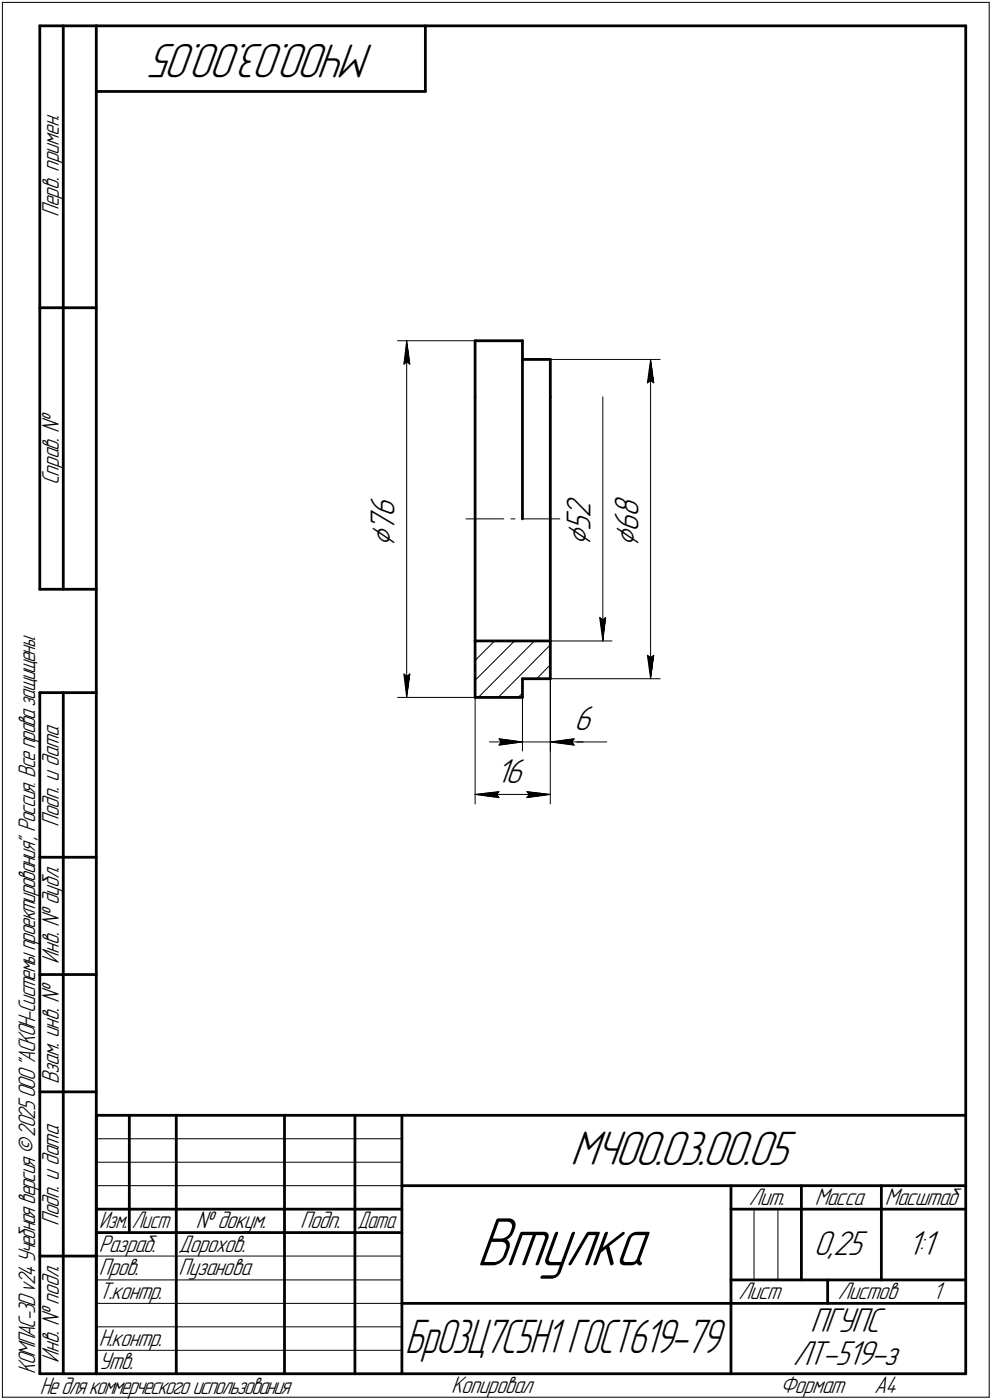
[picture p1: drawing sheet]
<svg xmlns="http://www.w3.org/2000/svg" width="211mm" height="298mm" viewBox="0 0 211 298" stroke-linecap="round" stroke-linejoin="round" font-family="sans-serif">
<g fill="none" stroke="#000" stroke-width=".59">
<path d="M8.5 5.5v120zM8.5 5.5h12zM13.5 5.5v120zM20.5 5.5v287zM20.5 5.5h185zM20.5 19.5h70zM90.5 5.5v14zM205.5 5.5v287zM8.5 65.5h12zM101.1 72.6v11.9zM101.1 72.6h10.1zM111.2 76.5h5.9z"/>
<path d="M111.2 76.5v34zM111.2 72.6v3.9zM117.1 76.5v8zM101.1 84.5v52zM117.1 84.5v52zM8.5 125.5h12zM101.1 136.5v12zM101.1 136.5h16zM117.1 136.5v8zM8.5 147.5v145zM8.5 147.5h12zM13.5 147.5v145z"/>
<path d="M101.1 148.5h10.1zM111.2 144.5v4zM111.2 144.5h5.9zM8.5 182.5h12zM8.5 207.5h12zM8.5 232.5h12zM20.5 237.5h185zM20.5 237.5v55zM27.5 237.5v25zM37.5 237.5v55zM60.5 237.5v55zM75.5 237.5v55z"/>
<path d="M85.5 237.5v55zM20.5 257.5h65zM85.5 252.5h120zM155.5 252.5v40zM155.5 257.5h15zM170.5 252.5v20zM170.5 257.5h35zM187.5 252.5v20zM8.5 267.5h12zM20.5 262.5h65zM85.5 277.5h70zM155.5 277.5h50z"/>
<path d="M155.5 272.5h50zM176.1 272.5v5zM8.5 292.5h12zM20.5 292.5h185z"/>
</g>
<g fill="none" stroke="#000" stroke-width=".21">
<path d="M.5 .5v297zM.5 .5h210zM210.5 .5v297zM84.6 72.6h16.5zM85.9 77.6l.6-.6zM86.5 72.6l.7 5zM86.5 77l.7 .6zM86.5 72.6l-.6 5zM86.5 72.6v75.9zM117.1 76.5h23.4zM138.4 76.5l.7 5zM138.4 76.5l-.6 5z"/>
<path d="M138.4 76.5v68zM128.3 84.5v52zM137.8 81.5l.6-.5zM138.4 81l.7 .5zM99.1 110.5h8.1zM108.7 110.5h.9zM111 110.5h8.1zM113.7 136.5l-11.9 12zM117.1 137.3l-11.1 11.2zM117.1 136.5h13.1zM127.6 131.5l.7 5zM127.6 131.5l.7 .5z"/>
<path d="M128.3 132l.6-.5zM128.9 131.5l-.6 5zM137.8 139.5l.6 5zM137.8 139.5l.6 .5zM139.1 139.5l-.7 5zM84.6 148.5h16.5zM85.9 143.5l.6 5zM85.9 143.5l.6 .5zM86.5 144l.7-.5zM87.2 143.5l-.7 5zM101.1 144.9l8.4-8.4zM101.1 140.6l4.1-4.1z"/>
<path d="M101.1 148.5v22.7zM104.1 158h7.1zM106.2 157.3l5 .7zM106.2 157.3l.4 .7zM106.2 158.7l5-.7zM106.6 158l-.4 .7zM110.2 148.5l1-.9zM111.2 148.5v11.4zM111.2 158h5.9zM117.1 141.6l-2.9 2.9zM117.1 144.5h23.4zM117.1 144.5v26.7z"/>
<path d="M117.1 144.5v15.4zM117.1 158h12zM117.1 158l5.1 .7zM117.1 158l5.1-.7zM117.1 158h7zM121.7 158l.5 .7zM122.2 157.3l-.5 .7zM138.4 140l.7-.5zM101.1 169.2l5.1-.6zM101.1 169.2l5.1 .6zM101.1 169.2h16zM105.7 169.2l.5 .6z"/>
<path d="M106.2 168.6l-.5 .6zM112.1 169.8l5-.6zM112.1 168.6l.5 .6zM112.1 168.6l5 .6zM112.6 169.2l-.5 .6zM20.5 247.5h65zM20.5 252.5h65zM20.5 242.5h65zM160.4 257.5v15zM165.5 257.5v15zM20.5 267.5h65zM20.5 272.5h65z"/>
<path d="M20.5 277.5h65zM.5 297.5h210zM20.5 282.5h65zM20.5 287.5h65z"/>
</g>
<g fill="#fff" stroke="#fff" stroke-width=".21">
<path d="M130 104.6h7.4zM130 104.7h7.4zM130 104.8h7.4zM130 104.9h7.4zM130 105h7.4zM130 105.1h7.4zM130 105.2h7.4zM130 105.2h7.4zM130 105.3h7.4zM130 105.4h7.4zM130 105.5h7.4zM130 105.6h7.4zM130 105.7h7.4zM130 105.7h7.4zM130 105.8h7.4zM130 105.9h7.4zM130 106h7.4zM130 106.1h7.4zM130 106.2h7.4zM130 106.3h7.4zM130 106.3h7.4zM130 106.4h7.4zM130 106.5h7.4zM130 106.6h7.4zM130 106.7h7.4zM130 106.8h7.4zM130 106.8h7.4zM130 106.9h7.4zM130 107h7.4zM130 107.1h7.4zM130 107.2h7.4zM130 107.3h7.4zM130 107.4h7.4zM130 107.4h7.4zM130 107.5h7.4zM130 107.6h7.4zM130 107.7h7.4zM130 107.8h7.4zM130 107.9h7.4zM130 107.9h7.4zM130 108h7.4zM130 108.1h7.4zM130 108.2h7.4zM130 108.3h7.4zM130 108.4h7.4zM130 108.5h7.4zM130 108.5h7.4zM130 108.6h7.4zM130 108.7h7.4zM130 108.8h7.4zM130 108.9h7.4zM130 109h7.4zM130 109.1h7.4zM130 109.1h7.4zM130 109.2h7.4zM130 109.3h7.4zM130 109.4h7.4zM130 109.5h7.4zM130 109.6h7.4zM130 109.6h7.4zM130 109.7h7.4zM130 109.8h7.4zM130 109.9h7.4zM130 110h7.4zM130 110.1h7.4zM130 110.2h7.4zM130 110.2h7.4zM130 110.3h7.4zM130 110.4h7.4zM130 110.5h7.4zM130 110.6h7.4zM130 110.7h7.4zM130 110.7h7.4zM130 110.8h7.4zM130 110.9h7.4zM130 111h7.4zM130 111.1h7.4zM130 111.2h7.4zM130 111.3h7.4zM130 111.3h7.4zM130 111.4h7.4zM130 111.5h7.4zM130 111.6h7.4zM130 111.7h7.4zM130 111.8h7.4zM130 111.8h7.4zM130 111.9h7.4zM130 112h7.4zM130 112.1h7.4zM130 112.2h7.4zM130 112.3h7.4zM130 112.4h7.4zM130 112.4h7.4zM130 112.5h7.4zM130 112.6h7.4zM130 112.7h7.4zM130 112.8h7.4zM130 112.9h7.4zM130 112.9h7.4zM130 113h7.4zM130 113.1h7.4zM130 113.2h7.4zM130 113.3h7.4zM130 113.4h7.4zM130 113.5h7.4zM130 113.5h7.4zM130 113.6h7.4zM130 113.7h7.4zM130 113.8h7.4zM130 113.9h7.4zM130 114h7.4zM130 114h7.4zM130 114.1h7.4zM130 114.2h7.4zM130 114.3h7.4zM130 114.4h7.4zM130 114.5h7.4zM130 114.6h7.4zM130 114.6h7.4zM130 114.7h7.4zM130 114.8h7.4zM130 114.9h7.4zM130 115h7.4zM130 115.1h7.4zM130 115.1h7.4zM130 115.2h7.4zM130 115.3h7.4zM130 115.4h7.4zM130 115.5h7.4zM130 115.6h7.4zM130 115.7h7.4zM130 115.7h7.4zM130 115.8h7.4zM130 115.9h7.4zM130 116h7.4zM130 116.1h7.4zM130 116.2h7.4zM130 116.2h7.4zM130 116.3h7.4z"/>
<path d="M137.2 139h2.5zM137.3 139.1h2.4zM137.3 139.2h2.4zM137.3 139.3h2.4zM137.3 139.4h2.4zM137.3 139.4h2.4zM137.3 139.5h2.4zM137.3 139.6h2.4zM137.3 139.7h2.3zM137.4 139.8h2.2zM137.4 139.9h2.2zM137.4 140h2.2zM137.4 140h2.2zM137.4 140.1h2.2zM137.4 140.2h2.2zM137.4 140.3h2.1zM137.4 140.4h2.1zM137.4 140.5h2.1zM137.5 140.5h2zM137.5 140.6h2zM137.5 140.7h2zM137.5 140.8h2zM137.5 140.9h1.9zM137.5 141h1.9zM137.5 141.1h1.9zM137.5 141.1h1.9zM137.5 141.2h1.9zM137.6 141.3h1.8zM137.6 141.4h1.8zM137.6 141.5h1.8zM137.6 141.6h1.8zM137.6 141.6h1.8zM137.6 141.7h1.8zM137.6 141.8h1.8zM137.6 141.9h1.8zM137.6 142h1.8zM137.7 142.1h1.7zM137.7 142.2h1.6zM137.7 142.2h1.6zM137.7 142.3h1.6zM137.7 142.4h1.6zM137.7 142.5h1.6zM137.7 142.6h1.6zM137.7 142.7h1.6zM137.7 142.7h1.5zM137.8 142.8h1.4zM137.8 142.9h1.4zM137.8 143h1.3zM137.8 143.1h1.3zM137.9 143.2h1.1zM137.9 143.3h1.1zM137.9 143.3h1zM138 143.4h.9zM138 143.5h.9zM138.1 143.6h.8zM138.1 143.7h.8zM138.2 143.8h.6zM138.2 143.8h.6zM138.2 143.9h.5zM138.3 144h.4zM138.3 144.1h.4zM138.3 144.2h.3zM138.3 144.3h.3z"/>
<path d="M138.3 76.8h.3zM138.3 76.9h.3zM138.3 77h.4zM138.3 77h.4zM138.2 77.1h.5zM138.2 77.2h.6zM138.2 77.3h.6zM138.1 77.4h.8zM138.1 77.5h.8zM138 77.6h.9zM138 77.6h.9zM137.9 77.7h1zM137.9 77.8h1.1zM137.9 77.9h1.1zM137.8 78h1.3zM137.8 78.1h1.3zM137.8 78.1h1.4zM137.8 78.2h1.4zM137.7 78.3h1.5zM137.7 78.4h1.6zM137.7 78.5h1.6zM137.7 78.6h1.6zM137.7 78.7h1.6zM137.7 78.7h1.6zM137.7 78.8h1.6zM137.7 78.9h1.6zM137.7 79h1.7zM137.6 79.1h1.8zM137.6 79.2h1.8zM137.6 79.2h1.8zM137.6 79.3h1.8zM137.6 79.4h1.8zM137.6 79.5h1.8zM137.6 79.6h1.8zM137.6 79.7h1.8zM137.6 79.8h1.8zM137.5 79.8h1.9zM137.5 79.9h1.9zM137.5 80h1.9zM137.5 80.1h1.9zM137.5 80.2h1.9zM137.5 80.3h2zM137.5 80.3h2zM137.5 80.4h2zM137.5 80.5h2zM137.4 80.6h2.1zM137.4 80.7h2.1zM137.4 80.8h2.1zM137.4 80.9h2.2zM137.4 80.9h2.2zM137.4 81h2.2zM137.4 81.1h2.2zM137.4 81.2h2.2zM137.4 81.3h2.2zM137.3 81.4h2.3zM137.3 81.4h2.4zM137.3 81.5h2.4zM137.3 81.6h2.4zM137.3 81.7h2.4zM137.3 81.8h2.4zM137.3 81.9h2.4zM137.3 82h2.4z"/>
<path d="M78.1 104.6h7.5zM78.1 104.7h7.5zM78.1 104.8h7.5zM78.1 104.9h7.5zM78.1 105h7.5zM78.1 105.1h7.5zM78.1 105.2h7.5zM78.1 105.2h7.5zM78.1 105.3h7.5zM78.1 105.4h7.5zM78.1 105.5h7.5zM78.1 105.6h7.5zM78.1 105.7h7.5zM78.1 105.7h7.5zM78.1 105.8h7.5zM78.1 105.9h7.5zM78.1 106h7.5zM78.1 106.1h7.5zM78.1 106.2h7.5zM78.1 106.3h7.5zM78.1 106.3h7.5zM78.1 106.4h7.5zM78.1 106.5h7.5zM78.1 106.6h7.5zM78.1 106.7h7.5zM78.1 106.8h7.5zM78.1 106.8h7.5zM78.1 106.9h7.5zM78.1 107h7.5zM78.1 107.1h7.5zM78.1 107.2h7.5zM78.1 107.3h7.5zM78.1 107.4h7.5zM78.1 107.4h7.5zM78.1 107.5h7.5zM78.1 107.6h7.5zM78.1 107.7h7.5zM78.1 107.8h7.5zM78.1 107.9h7.5zM78.1 107.9h7.5zM78.1 108h7.5zM78.1 108.1h7.5zM78.1 108.2h7.5zM78.1 108.3h7.5zM78.1 108.4h7.5zM78.1 108.5h7.5zM78.1 108.5h7.5zM78.1 108.6h7.5zM78.1 108.7h7.5zM78.1 108.8h7.5zM78.1 108.9h7.5zM78.1 109h7.5zM78.1 109.1h7.5zM78.1 109.1h7.5zM78.1 109.2h7.5zM78.1 109.3h7.5zM78.1 109.4h7.5zM78.1 109.5h7.5zM78.1 109.6h7.5zM78.1 109.6h7.5zM78.1 109.7h7.5zM78.1 109.8h7.5zM78.1 109.9h7.5zM78.1 110h7.5zM78.1 110.1h7.5zM78.1 110.2h7.5zM78.1 110.2h7.5zM78.1 110.3h7.5zM78.1 110.4h7.5zM78.1 110.5h7.5zM78.1 110.6h7.5zM78.1 110.7h7.5zM78.1 110.7h7.5zM78.1 110.8h7.5zM78.1 110.9h7.5zM78.1 111h7.5zM78.1 111.1h7.5zM78.1 111.2h7.5zM78.1 111.3h7.5zM78.1 111.3h7.5zM78.1 111.4h7.5zM78.1 111.5h7.5zM78.1 111.6h7.5zM78.1 111.7h7.5zM78.1 111.8h7.5zM78.1 111.8h7.5zM78.1 111.9h7.5zM78.1 112h7.5zM78.1 112.1h7.5zM78.1 112.2h7.5zM78.1 112.3h7.5zM78.1 112.4h7.5zM78.1 112.4h7.5zM78.1 112.5h7.5zM78.1 112.6h7.5zM78.1 112.7h7.5zM78.1 112.8h7.5zM78.1 112.9h7.5zM78.1 112.9h7.5zM78.1 113h7.5zM78.1 113.1h7.5zM78.1 113.2h7.5zM78.1 113.3h7.5zM78.1 113.4h7.5zM78.1 113.5h7.5zM78.1 113.5h7.5zM78.1 113.6h7.5zM78.1 113.7h7.5zM78.1 113.8h7.5zM78.1 113.9h7.5zM78.1 114h7.5zM78.1 114h7.5zM78.1 114.1h7.5zM78.1 114.2h7.5zM78.1 114.3h7.5zM78.1 114.4h7.5zM78.1 114.5h7.5zM78.1 114.6h7.5zM78.1 114.6h7.5zM78.1 114.7h7.5zM78.1 114.8h7.5zM78.1 114.9h7.5zM78.1 115h7.5zM78.1 115.1h7.5zM78.1 115.1h7.5zM78.1 115.2h7.5zM78.1 115.3h7.5zM78.1 115.4h7.5zM78.1 115.5h7.5zM78.1 115.6h7.5zM78.1 115.7h7.5zM78.1 115.7h7.5zM78.1 115.8h7.5zM78.1 115.9h7.5zM78.1 116h7.5zM78.1 116.1h7.5zM78.1 116.2h7.5zM78.1 116.2h7.5zM78.1 116.3h7.5z"/>
<path d="M85.3 143h2.5zM85.4 143.1h2.4zM85.4 143.2h2.4zM85.4 143.3h2.4zM85.4 143.3h2.4zM85.4 143.4h2.4zM85.4 143.5h2.4zM85.4 143.6h2.4zM85.5 143.7h2.2zM85.5 143.8h2.2zM85.5 143.8h2.2zM85.5 143.9h2.2zM85.5 144h2.2zM85.5 144.1h2.2zM85.5 144.2h2.2zM85.6 144.3h2zM85.6 144.4h2zM85.6 144.4h2zM85.6 144.5h2zM85.6 144.6h2zM85.6 144.7h2zM85.6 144.8h2zM85.6 144.9h1.9zM85.7 144.9h1.8zM85.7 145h1.8zM85.7 145.1h1.8zM85.7 145.2h1.8zM85.7 145.3h1.8zM85.7 145.4h1.8zM85.7 145.5h1.8zM85.8 145.5h1.7zM85.8 145.6h1.7zM85.8 145.7h1.7zM85.8 145.8h1.7zM85.8 145.9h1.7zM85.8 146h1.7zM85.8 146h1.7zM85.9 146.1h1.5zM85.9 146.2h1.5zM85.9 146.3h1.5zM85.9 146.4h1.5zM85.9 146.5h1.5zM85.9 146.6h1.5zM85.9 146.6h1.5zM85.9 146.7h1.4zM85.9 146.8h1.4zM85.9 146.9h1.4zM86 147h1.2zM86 147.1h1.2zM86 147.2h1.1zM86.1 147.2h1zM86.1 147.3h.9zM86.2 147.4h.8zM86.2 147.5h.8zM86.2 147.6h.8zM86.3 147.7h.7zM86.3 147.7h.6zM86.3 147.8h.6zM86.4 147.9h.4zM86.4 148h.4zM86.4 148.1h.4zM86.4 148.2h.3zM86.4 148.3h.3z"/>
<path d="M86.4 72.8h.3zM86.4 72.9h.3zM86.4 73h.4zM86.4 73.1h.4zM86.4 73.2h.4zM86.3 73.2h.6zM86.3 73.3h.6zM86.3 73.4h.7zM86.2 73.5h.8zM86.2 73.6h.8zM86.2 73.7h.8zM86.1 73.7h.9zM86.1 73.8h1zM86 73.9h1.1zM86 74h1.2zM86 74.1h1.2zM85.9 74.2h1.4zM85.9 74.3h1.4zM85.9 74.3h1.4zM85.9 74.4h1.5zM85.9 74.5h1.5zM85.9 74.6h1.5zM85.9 74.7h1.5zM85.9 74.8h1.5zM85.9 74.8h1.5zM85.9 74.9h1.5zM85.8 75h1.7zM85.8 75.1h1.7zM85.8 75.2h1.7zM85.8 75.3h1.7zM85.8 75.4h1.7zM85.8 75.4h1.7zM85.8 75.5h1.7zM85.7 75.6h1.8zM85.7 75.7h1.8zM85.7 75.8h1.8zM85.7 75.9h1.8zM85.7 75.9h1.8zM85.7 76h1.8zM85.7 76.1h1.8zM85.6 76.2h2zM85.6 76.3h2zM85.6 76.4h2zM85.6 76.5h2zM85.6 76.5h2zM85.6 76.6h2zM85.6 76.7h2zM85.5 76.8h2.2zM85.5 76.9h2.2zM85.5 77h2.2zM85.5 77h2.2zM85.5 77.1h2.2zM85.5 77.2h2.2zM85.5 77.3h2.2zM85.4 77.4h2.4zM85.4 77.5h2.4zM85.4 77.6h2.4zM85.4 77.6h2.4zM85.4 77.7h2.4zM85.4 77.8h2.4zM85.4 77.9h2.4z"/>
<path d="M105.6 161h7.1zM105.6 161.1h7.1zM105.6 161.2h7.1zM105.6 161.3h7.1zM105.6 161.4h7.1zM105.6 161.5h7.1zM105.6 161.5h7.1zM105.6 161.6h7.1zM105.6 161.7h7.1zM105.6 161.8h7.1zM105.6 161.9h7.1zM105.6 162h7.1zM105.6 162.1h7.1zM105.6 162.1h7.1zM105.6 162.2h7.1zM105.6 162.3h7.1zM105.6 162.4h7.1zM105.6 162.5h7.1zM105.6 162.6h7.1zM105.6 162.6h7.1zM105.6 162.7h7.1zM105.6 162.8h7.1zM105.6 162.9h7.1zM105.6 163h7.1zM105.6 163.1h7.1zM105.6 163.2h7.1zM105.6 163.2h7.1zM105.6 163.3h7.1zM105.6 163.4h7.1zM105.6 163.5h7.1zM105.6 163.6h7.1zM105.6 163.7h7.1zM105.6 163.7h7.1zM105.6 163.8h7.1zM105.6 163.9h7.1zM105.6 164h7.1zM105.6 164.1h7.1zM105.6 164.2h7.1zM105.6 164.3h7.1zM105.6 164.3h7.1zM105.6 164.4h7.1zM105.6 164.5h7.1zM105.6 164.6h7.1zM105.6 164.7h7.1zM105.6 164.8h7.1zM105.6 164.8h7.1zM105.6 164.9h7.1zM105.6 165h7.1zM105.6 165.1h7.1zM105.6 165.2h7.1zM105.6 165.3h7.1zM105.6 165.4h7.1zM105.6 165.4h7.1zM105.6 165.5h7.1zM105.6 165.6h7.1zM105.6 165.7h7.1zM105.6 165.8h7.1zM105.6 165.9h7.1zM105.6 165.9h7.1zM105.6 166h7.1zM105.6 166.1h7.1zM105.6 166.2h7.1zM105.6 166.3h7.1zM105.6 166.4h7.1zM105.6 166.5h7.1zM105.6 166.5h7.1zM105.6 166.6h7.1zM105.6 166.7h7.1zM105.6 166.8h7.1zM105.6 166.9h7.1zM105.6 167h7.1zM105.6 167h7.1zM105.6 167.1h7.1zM105.6 167.2h7.1zM105.6 167.3h7.1zM105.6 167.4h7.1zM105.6 167.5h7.1zM105.6 167.6h7.1zM105.6 167.6h7.1zM105.6 167.7h7.1zM105.6 167.8h7.1zM105.6 167.9h7.1zM105.6 168h7.1zM105.6 168.1h7.1zM105.6 168.1h7.1z"/>
<path d="M106 168.1h.6zM105.4 168.1h1.2zM104.8 168.2h1.8zM104.2 168.3h2.4zM103.6 168.4h3zM103 168.5h3.6zM102.8 168.6h3.8zM102.5 168.7h4.1zM102.3 168.7h4.3zM102 168.8h4.6zM101.9 168.9h4.7zM101.6 169h5zM101.3 169.1h5.3zM101.1 169.2h5.5zM101.3 169.2h5.3zM101.5 169.3h5.1zM101.8 169.4h4.8zM101.9 169.5h4.7zM102.2 169.6h4.4zM102.4 169.7h4.2zM102.6 169.8h4zM102.8 169.8h3.8zM103 169.9h3.6zM103.6 170h3zM104.2 170.1h2.4zM104.8 170.2h1.8zM105.4 170.3h1.2zM106 170.3h.6z"/>
<path d="M111.7 168.1h.7zM111.7 168.1h1.2zM111.7 168.2h1.8zM111.7 168.3h2.4zM111.7 168.4h3zM111.7 168.5h3.6zM111.7 168.6h3.9zM111.7 168.7h4.1zM111.7 168.7h4.3zM111.7 168.8h4.5zM111.7 168.9h4.8zM111.7 169h5zM111.7 169.1h5.2zM111.7 169.2h5.4zM111.7 169.2h5.2zM111.7 169.3h5.1zM111.7 169.4h4.8zM111.7 169.5h4.6zM111.7 169.6h4.5zM111.7 169.7h4.2zM111.7 169.8h4zM111.7 169.8h3.9zM111.7 169.9h3.6zM111.7 170h3zM111.7 170.1h2.4zM111.7 170.2h1.8zM111.7 170.3h1.2zM111.7 170.3h.7z"/>
<path d="M119.9 104.8h7.4zM119.9 104.9h7.4zM119.9 105h7.4zM119.9 105.1h7.4zM119.9 105.2h7.4zM119.9 105.2h7.4zM119.9 105.3h7.4zM119.9 105.4h7.4zM119.9 105.5h7.4zM119.9 105.6h7.4zM119.9 105.7h7.4zM119.9 105.7h7.4zM119.9 105.8h7.4zM119.9 105.9h7.4zM119.9 106h7.4zM119.9 106.1h7.4zM119.9 106.2h7.4zM119.9 106.3h7.4zM119.9 106.3h7.4zM119.9 106.4h7.4zM119.9 106.5h7.4zM119.9 106.6h7.4zM119.9 106.7h7.4zM119.9 106.8h7.4zM119.9 106.8h7.4zM119.9 106.9h7.4zM119.9 107h7.4zM119.9 107.1h7.4zM119.9 107.2h7.4zM119.9 107.3h7.4zM119.9 107.4h7.4zM119.9 107.4h7.4zM119.9 107.5h7.4zM119.9 107.6h7.4zM119.9 107.7h7.4zM119.9 107.8h7.4zM119.9 107.9h7.4zM119.9 107.9h7.4zM119.9 108h7.4zM119.9 108.1h7.4zM119.9 108.2h7.4zM119.9 108.3h7.4zM119.9 108.4h7.4zM119.9 108.5h7.4zM119.9 108.5h7.4zM119.9 108.6h7.4zM119.9 108.7h7.4zM119.9 108.8h7.4zM119.9 108.9h7.4zM119.9 109h7.4zM119.9 109.1h7.4zM119.9 109.1h7.4zM119.9 109.2h7.4zM119.9 109.3h7.4zM119.9 109.4h7.4zM119.9 109.5h7.4zM119.9 109.6h7.4zM119.9 109.6h7.4zM119.9 109.7h7.4zM119.9 109.8h7.4zM119.9 109.9h7.4zM119.9 110h7.4zM119.9 110.1h7.4zM119.9 110.2h7.4zM119.9 110.2h7.4zM119.9 110.3h7.4zM119.9 110.4h7.4zM119.9 110.5h7.4zM119.9 110.6h7.4zM119.9 110.7h7.4zM119.9 110.7h7.4zM119.9 110.8h7.4zM119.9 110.9h7.4zM119.9 111h7.4zM119.9 111.1h7.4zM119.9 111.2h7.4zM119.9 111.3h7.4zM119.9 111.3h7.4zM119.9 111.4h7.4zM119.9 111.5h7.4zM119.9 111.6h7.4zM119.9 111.7h7.4zM119.9 111.8h7.4zM119.9 111.8h7.4zM119.9 111.9h7.4zM119.9 112h7.4zM119.9 112.1h7.4zM119.9 112.2h7.4zM119.9 112.3h7.4zM119.9 112.4h7.4zM119.9 112.4h7.4zM119.9 112.5h7.4zM119.9 112.6h7.4zM119.9 112.7h7.4zM119.9 112.8h7.4zM119.9 112.9h7.4zM119.9 112.9h7.4zM119.9 113h7.4zM119.9 113.1h7.4zM119.9 113.2h7.4zM119.9 113.3h7.4zM119.9 113.4h7.4zM119.9 113.5h7.4zM119.9 113.5h7.4zM119.9 113.6h7.4zM119.9 113.7h7.4zM119.9 113.8h7.4zM119.9 113.9h7.4zM119.9 114h7.4zM119.9 114h7.4zM119.9 114.1h7.4zM119.9 114.2h7.4zM119.9 114.3h7.4zM119.9 114.4h7.4zM119.9 114.5h7.4zM119.9 114.6h7.4zM119.9 114.6h7.4zM119.9 114.7h7.4zM119.9 114.8h7.4zM119.9 114.9h7.4zM119.9 115h7.4zM119.9 115.1h7.4zM119.9 115.1h7.4zM119.9 115.2h7.4zM119.9 115.3h7.4zM119.9 115.4h7.4zM119.9 115.5h7.4zM119.9 115.6h7.4zM119.9 115.7h7.4zM119.9 115.7h7.4zM119.9 115.8h7.4zM119.9 115.9h7.4zM119.9 116h7.4zM119.9 116.1h7.4z"/>
<path d="M127 131h2.5zM127.1 131.1h2.4zM127.1 131.1h2.4zM127.1 131.2h2.4zM127.1 131.3h2.4zM127.1 131.4h2.4zM127.1 131.5h2.4zM127.1 131.6h2.4zM127.2 131.7h2.2zM127.2 131.7h2.2zM127.2 131.8h2.2zM127.2 131.9h2.2zM127.2 132h2.2zM127.2 132.1h2.2zM127.2 132.2h2.2zM127.3 132.2h2zM127.3 132.3h2zM127.3 132.4h2zM127.3 132.5h2zM127.3 132.6h2zM127.3 132.7h2zM127.3 132.8h2zM127.3 132.8h1.9zM127.3 132.9h1.9zM127.3 133h1.9zM127.3 133.1h1.9zM127.3 133.2h1.9zM127.3 133.3h1.9zM127.3 133.3h1.9zM127.3 133.4h1.9zM127.4 133.5h1.7zM127.4 133.6h1.7zM127.4 133.7h1.7zM127.4 133.8h1.7zM127.4 133.9h1.7zM127.4 133.9h1.7zM127.4 134h1.7zM127.5 134.1h1.5zM127.5 134.2h1.5zM127.5 134.3h1.5zM127.5 134.4h1.5zM127.5 134.5h1.5zM127.5 134.5h1.5zM127.5 134.6h1.5zM127.5 134.7h1.4zM127.6 134.8h1.3zM127.6 134.9h1.3zM127.7 135h1.2zM127.7 135h1.2zM127.8 135.1h1.1zM127.8 135.2h1zM127.8 135.3h1zM127.8 135.4h.9zM127.8 135.5h.9zM127.9 135.6h.8zM127.9 135.6h.7zM128 135.7h.6zM128 135.8h.6zM128 135.9h.5zM128.1 136h.4zM128.1 136.1h.3zM128.2 136.1h.2zM128.2 136.2h.2z"/>
<path d="M122.2 149.9h5zM122.2 149.9h5zM122.2 150h5zM122.2 150.1h5zM122.2 150.2h5zM122.2 150.3h5zM122.2 150.4h5zM122.2 150.5h5zM122.2 150.5h5zM122.2 150.6h5zM122.2 150.7h5zM122.2 150.8h5zM122.2 150.9h5zM122.2 151h5zM122.2 151h5zM122.2 151.1h5zM122.2 151.2h5zM122.2 151.3h5zM122.2 151.4h5zM122.2 151.5h5zM122.2 151.6h5zM122.2 151.6h5zM122.2 151.7h5zM122.2 151.8h5zM122.2 151.9h5zM122.2 152h5zM122.2 152.1h5zM122.2 152.1h5zM122.2 152.2h5zM122.2 152.3h5zM122.2 152.4h5zM122.2 152.5h5zM122.2 152.6h5zM122.2 152.7h5zM122.2 152.7h5zM122.2 152.8h5zM122.2 152.9h5zM122.2 153h5zM122.2 153.1h5zM122.2 153.2h5zM122.2 153.2h5zM122.2 153.3h5zM122.2 153.4h5zM122.2 153.5h5zM122.2 153.6h5zM122.2 153.7h5zM122.2 153.8h5zM122.2 153.8h5zM122.2 153.9h5zM122.2 154h5zM122.2 154.1h5zM122.2 154.2h5zM122.2 154.3h5zM122.2 154.3h5zM122.2 154.4h5zM122.2 154.5h5zM122.2 154.6h5zM122.2 154.7h5zM122.2 154.8h5zM122.2 154.9h5zM122.2 154.9h5zM122.2 155h5zM122.2 155.1h5zM122.2 155.2h5zM122.2 155.3h5zM122.2 155.4h5zM122.2 155.4h5zM122.2 155.5h5zM122.2 155.6h5zM122.2 155.7h5zM122.2 155.8h5zM122.2 155.9h5zM122.2 156h5zM122.2 156h5zM122.2 156.1h5zM122.2 156.2h5zM122.2 156.3h5zM122.2 156.4h5zM122.2 156.5h5zM122.2 156.5h5zM122.2 156.6h5zM122.2 156.7h5zM122.2 156.8h5zM122.2 156.9h5z"/>
<path d="M122 156.8h.6zM121.4 156.9h1.2zM120.8 157h1.8zM120.2 157.1h2.4zM119.6 157.1h3zM119 157.2h3.6zM118.8 157.3h3.8zM118.6 157.4h4zM118.4 157.5h4.2zM118.2 157.6h4.4zM117.9 157.6h4.7zM117.8 157.7h4.8zM117.5 157.8h5.1zM117.3 157.9h5.3zM117.1 158h5.5zM117.3 158.1h5.3zM117.5 158.2h5.1zM117.8 158.2h4.8zM117.9 158.3h4.7zM118.2 158.4h4.4zM118.4 158.5h4.2zM118.6 158.6h4zM118.8 158.7h3.8zM119 158.7h3.6zM119.7 158.8h2.9zM120.5 158.9h2.1zM121.2 159h1.4zM121.9 159.1h.7z"/>
<path d="M105.7 156.8h.6zM105.7 156.9h1.2zM105.7 157h1.8zM105.7 157.1h2.5zM105.7 157.1h3.1zM105.7 157.2h3.7zM105.7 157.3h3.9zM105.7 157.4h4.1zM105.7 157.5h4.3zM105.7 157.6h4.5zM105.7 157.6h4.7zM105.7 157.7h4.9zM105.7 157.8h5.1zM105.7 157.9h5.3zM105.7 158h5.5zM105.7 158.1h5.3zM105.7 158.2h5.1zM105.7 158.2h4.9zM105.7 158.3h4.7zM105.7 158.4h4.5zM105.7 158.5h4.3zM105.7 158.6h4.1zM105.7 158.7h3.9zM105.7 158.7h3.7zM105.7 158.8h3zM105.7 158.9h2.2zM105.7 159h1.5zM105.7 159.1h.7z"/>
</g>
<g fill="#000" stroke="#000" stroke-width=".21">
<path d="M86.4 74h.1zM86.4 74.1h.1zM86.4 74.2h.1zM86.4 74.3h.1zM86.4 74.3h.1zM86.4 74.4h.1zM86.4 74.5h.1zM86.4 74.6h.1zM86.4 74.7h.1zM86.3 74.8h.2zM86.3 74.8h.2zM86.3 74.9h.2zM86.3 75h.2zM86.3 75.1h.2zM86.3 75.2h.2zM86.3 75.3h.2zM86.3 75.4h.2zM86.2 75.4h.3zM86.2 75.5h.3zM86.2 75.6h.3zM86.2 75.7h.3zM86.2 75.8h.3zM86.2 75.9h.3zM86.2 75.9h.3zM86.2 76h.3zM86.2 76.1h.3zM86.1 76.2h.4zM86.1 76.3h.4zM86.1 76.4h.4zM86.1 76.5h.4zM86.1 76.5h.4zM86.1 76.6h.4zM86.1 76.7h.4zM86.1 76.8h.4zM86 76.9h.5zM86 77h.5zM86 77h.5zM86 77.1h.4zM86 77.2h.4zM86 77.3h.3zM86 77.4h.2z"/>
<path d="M86.5 73.2h.2zM86.5 73.3h.2zM86.5 73.4h.2zM86.5 73.5h.2zM86.5 73.6h.2zM86.5 73.7h.2zM86.5 73.7h.2zM86.5 73.8h.3zM86.5 73.9h.3zM86.5 74h.3zM86.5 74.1h.3zM86.5 74.2h.3zM86.5 74.3h.3zM86.5 74.3h.3zM86.5 74.4h.3zM86.5 74.5h.4zM86.5 74.6h.4zM86.5 74.7h.4zM86.5 74.8h.4zM86.5 74.8h.4zM86.5 74.9h.4zM86.5 75h.4zM86.5 75.1h.5zM86.5 75.2h.5zM86.5 75.3h.5zM86.5 75.4h.5zM86.5 75.4h.5zM86.5 75.5h.5zM86.5 75.6h.5zM86.5 75.7h.5zM86.5 75.8h.5zM86.5 75.9h.5zM86.5 75.9h.5zM86.5 76h.5zM86.5 76.1h.5zM86.5 76.2h.5zM86.5 76.3h.5zM86.5 76.4h.6zM86.5 76.5h.6zM86.5 76.5h.6zM86.5 76.6h.6zM86.5 76.7h.6zM86.5 76.8h.6zM86.5 76.9h.6zM86.5 77h.7zM86.5 77h.7zM86.7 77.1h.5zM86.8 77.2h.4zM86.9 77.3h.3zM87 77.4h.2z"/>
<path d="M138.3 77.8h.1zM138.3 77.9h.1zM138.3 78h.1zM138.3 78.1h.1zM138.3 78.1h.1zM138.3 78.2h.1zM138.3 78.3h.1zM138.3 78.4h.1zM138.2 78.5h.2zM138.2 78.6h.2zM138.2 78.7h.2zM138.2 78.7h.2zM138.2 78.8h.2zM138.2 78.9h.2zM138.2 79h.2zM138.1 79.1h.3zM138.1 79.2h.3zM138.1 79.2h.3zM138.1 79.3h.3zM138.1 79.4h.3zM138.1 79.5h.3zM138.1 79.6h.3zM138 79.7h.4zM138 79.8h.4zM138 79.8h.4zM138 79.9h.4zM138 80h.4zM138 80.1h.4zM138 80.2h.4zM138 80.3h.4zM137.9 80.3h.5zM137.9 80.4h.5zM137.9 80.5h.5zM137.9 80.6h.5zM137.9 80.7h.5zM137.9 80.8h.5zM137.9 80.9h.5zM137.8 80.9h.6zM137.8 81h.6zM137.8 81.1h.5zM137.8 81.2h.5zM137.8 81.3h.3zM137.8 81.4h.2z"/>
<path d="M138.4 77.2h.2zM138.4 77.3h.2zM138.4 77.4h.2zM138.4 77.5h.2zM138.4 77.6h.2zM138.4 77.6h.2zM138.4 77.7h.2zM138.4 77.8h.3zM138.4 77.9h.3zM138.4 78h.3zM138.4 78.1h.3zM138.4 78.1h.3zM138.4 78.2h.3zM138.4 78.3h.3zM138.4 78.4h.3zM138.4 78.5h.4zM138.4 78.6h.4zM138.4 78.7h.4zM138.4 78.7h.4zM138.4 78.8h.4zM138.4 78.9h.4zM138.4 79h.4zM138.4 79.1h.5zM138.4 79.2h.5zM138.4 79.2h.5zM138.4 79.3h.5zM138.4 79.4h.5zM138.4 79.5h.5zM138.4 79.6h.5zM138.4 79.7h.5zM138.4 79.8h.5zM138.4 79.8h.5zM138.4 79.9h.5zM138.4 80h.5zM138.4 80.1h.5zM138.4 80.2h.5zM138.4 80.3h.5zM138.4 80.3h.6zM138.4 80.4h.6zM138.4 80.5h.6zM138.4 80.6h.6zM138.4 80.7h.6zM138.4 80.8h.6zM138.4 80.9h.6zM138.4 80.9h.7zM138.4 81h.7zM138.6 81.1h.5zM138.7 81.2h.4zM138.8 81.3h.3zM138.9 81.4h.2z"/>
<path d="M127.7 131.7h.1zM127.7 131.7h.2zM127.7 131.8h.4zM127.7 131.9h.5zM127.7 132h.6zM127.7 132.1h.6zM127.8 132.2h.5zM127.8 132.2h.5zM127.8 132.3h.5zM127.8 132.4h.5zM127.8 132.5h.5zM127.8 132.6h.5zM127.8 132.7h.5zM127.8 132.8h.5zM127.8 132.8h.5zM127.8 132.9h.5zM127.8 133h.5zM127.8 133.1h.5zM127.8 133.2h.5zM127.8 133.3h.5zM127.8 133.3h.5zM127.9 133.4h.4zM127.9 133.5h.4zM127.9 133.6h.4zM127.9 133.7h.4zM127.9 133.8h.4zM127.9 133.9h.4zM127.9 133.9h.4zM128 134h.3zM128 134.1h.3zM128 134.2h.3zM128 134.3h.3zM128 134.4h.3zM128 134.5h.3zM128 134.5h.3zM128.1 134.6h.2zM128.1 134.7h.2zM128.1 134.8h.2zM128.1 134.9h.2zM128.1 135h.2zM128.1 135h.2zM128.1 135.1h.2zM128.1 135.2h.2z"/>
<path d="M128.7 131.7h.2zM128.6 131.7h.3zM128.5 131.8h.4zM128.4 131.9h.5zM128.3 132h.6zM128.3 132.1h.6zM128.3 132.2h.6zM128.3 132.2h.5zM128.3 132.3h.5zM128.3 132.4h.5zM128.3 132.5h.5zM128.3 132.6h.5zM128.3 132.7h.5zM128.3 132.8h.5zM128.3 132.8h.5zM128.3 132.9h.4zM128.3 133h.4zM128.3 133.1h.4zM128.3 133.2h.4zM128.3 133.3h.4zM128.3 133.3h.4zM128.3 133.4h.4zM128.3 133.5h.4zM128.3 133.6h.4zM128.3 133.7h.3zM128.3 133.8h.3zM128.3 133.9h.3zM128.3 133.9h.3zM128.3 134h.3zM128.3 134.1h.3zM128.3 134.2h.3zM128.3 134.3h.3zM128.3 134.4h.2zM128.3 134.5h.2zM128.3 134.5h.2zM128.3 134.6h.2zM128.3 134.7h.2zM128.3 134.8h.2zM128.3 134.9h.2zM128.3 135h.2zM128.3 135h.2zM128.3 135.1h.1zM128.3 135.2h.1zM128.3 135.3h.1zM128.3 135.4h.1zM128.3 135.5h.1zM128.3 135.6h.1zM128.3 135.6h.1zM128.3 135.7h.1z"/>
<path d="M137.8 139.7h.2zM137.8 139.8h.3zM137.8 139.9h.5zM137.8 140h.5zM137.8 140h.6zM137.8 140.1h.6zM137.9 140.2h.5zM137.9 140.3h.5zM137.9 140.4h.5zM137.9 140.5h.5zM137.9 140.5h.5zM137.9 140.6h.5zM137.9 140.7h.5zM138 140.8h.4zM138 140.9h.4zM138 141h.4zM138 141.1h.4zM138 141.1h.4zM138 141.2h.4zM138 141.3h.4zM138 141.4h.4zM138.1 141.5h.3zM138.1 141.6h.3zM138.1 141.6h.3zM138.1 141.7h.3zM138.1 141.8h.3zM138.1 141.9h.3zM138.1 142h.3zM138.2 142.1h.2zM138.2 142.2h.2zM138.2 142.2h.2zM138.2 142.3h.2zM138.2 142.4h.2zM138.2 142.5h.2zM138.2 142.6h.2zM138.3 142.7h.1zM138.3 142.7h.1zM138.3 142.8h.1zM138.3 142.9h.1zM138.3 143h.1zM138.3 143.1h.1zM138.3 143.2h.1zM138.3 143.3h.1z"/>
<path d="M138.9 139.7h.2zM138.8 139.8h.3zM138.7 139.9h.4zM138.6 140h.5zM138.4 140h.7zM138.4 140.1h.7zM138.4 140.2h.6zM138.4 140.3h.6zM138.4 140.4h.6zM138.4 140.5h.6zM138.4 140.5h.6zM138.4 140.6h.6zM138.4 140.7h.6zM138.4 140.8h.5zM138.4 140.9h.5zM138.4 141h.5zM138.4 141.1h.5zM138.4 141.1h.5zM138.4 141.2h.5zM138.4 141.3h.5zM138.4 141.4h.5zM138.4 141.5h.5zM138.4 141.6h.5zM138.4 141.6h.5zM138.4 141.7h.5zM138.4 141.8h.5zM138.4 141.9h.5zM138.4 142h.5zM138.4 142.1h.4zM138.4 142.2h.4zM138.4 142.2h.4zM138.4 142.3h.4zM138.4 142.4h.4zM138.4 142.5h.4zM138.4 142.6h.4zM138.4 142.7h.3zM138.4 142.7h.3zM138.4 142.8h.3zM138.4 142.9h.3zM138.4 143h.3zM138.4 143.1h.3zM138.4 143.2h.3zM138.4 143.3h.3zM138.4 143.3h.2zM138.4 143.4h.2zM138.4 143.5h.2zM138.4 143.6h.2zM138.4 143.7h.2zM138.4 143.8h.2zM138.4 143.8h.2z"/>
<path d="M86 143.7h.2zM86 143.8h.3zM86 143.8h.4zM86 143.9h.4zM86 144h.5zM86 144.1h.5zM86 144.2h.5zM86.1 144.3h.4zM86.1 144.4h.4zM86.1 144.4h.4zM86.1 144.5h.4zM86.1 144.6h.4zM86.1 144.7h.4zM86.1 144.8h.4zM86.1 144.9h.4zM86.2 144.9h.3zM86.2 145h.3zM86.2 145.1h.3zM86.2 145.2h.3zM86.2 145.3h.3zM86.2 145.4h.3zM86.2 145.5h.3zM86.2 145.5h.3zM86.2 145.6h.3zM86.3 145.7h.2zM86.3 145.8h.2zM86.3 145.9h.2zM86.3 146h.2zM86.3 146h.2zM86.3 146.1h.2zM86.3 146.2h.2zM86.3 146.3h.2zM86.4 146.4h.1zM86.4 146.5h.1zM86.4 146.6h.1zM86.4 146.6h.1zM86.4 146.7h.1zM86.4 146.8h.1zM86.4 146.9h.1zM86.4 147h.1zM86.4 147.1h.1z"/>
<path d="M87 143.7h.2zM86.9 143.8h.3zM86.8 143.8h.4zM86.7 143.9h.5zM86.5 144h.7zM86.5 144.1h.7zM86.5 144.2h.6zM86.5 144.3h.6zM86.5 144.4h.6zM86.5 144.4h.6zM86.5 144.5h.6zM86.5 144.6h.6zM86.5 144.7h.6zM86.5 144.8h.5zM86.5 144.9h.5zM86.5 144.9h.5zM86.5 145h.5zM86.5 145.1h.5zM86.5 145.2h.5zM86.5 145.3h.5zM86.5 145.4h.5zM86.5 145.5h.5zM86.5 145.5h.5zM86.5 145.6h.5zM86.5 145.7h.5zM86.5 145.8h.5zM86.5 145.9h.5zM86.5 146h.5zM86.5 146h.4zM86.5 146.1h.4zM86.5 146.2h.4zM86.5 146.3h.4zM86.5 146.4h.4zM86.5 146.5h.4zM86.5 146.6h.4zM86.5 146.6h.3zM86.5 146.7h.3zM86.5 146.8h.3zM86.5 146.9h.3zM86.5 147h.3zM86.5 147.1h.3zM86.5 147.2h.3zM86.5 147.2h.3zM86.5 147.3h.2zM86.5 147.4h.2zM86.5 147.5h.2zM86.5 147.6h.2zM86.5 147.7h.2zM86.5 147.7h.2zM86.5 147.8h.2z"/>
<path d="M106.3 157.4h.5zM106.3 157.5h1.1zM106.3 157.6h1.8zM106.4 157.6h2.3zM106.5 157.7h2.8zM106.5 157.8h3.5zM106.6 157.9h4z"/>
<path d="M106.6 158h4.6zM106.6 158.1h4zM106.5 158.2h3.5zM106.5 158.2h2.8zM106.4 158.3h2.3zM106.3 158.4h1.8zM106.3 158.5h1.1zM106.3 158.6h.5z"/>
<path d="M117.1 158h4.6zM117.8 158.1h4zM118.4 158.2h3.4zM119 158.2h2.9zM119.6 158.3h2.3zM120.3 158.4h1.7zM120.9 158.5h1.2zM121.6 158.6h.6z"/>
<path d="M121.6 157.4h.6zM120.9 157.5h1.2zM120.3 157.6h1.7zM119.6 157.6h2.3zM119 157.7h2.9zM118.4 157.8h3.4zM117.8 157.9h4z"/>
<path d="M101.1 169.2h4.6zM101.8 169.2h3.9zM102.4 169.3h3.4zM103 169.4h2.9zM103.6 169.5h2.3zM104.3 169.6h1.7zM104.9 169.7h1.2zM105.6 169.8h.6z"/>
<path d="M105.5 168.7h.7zM104.7 168.7h1.4zM104.1 168.8h1.9zM103.3 168.9h2.6zM102.6 169h3.2zM101.9 169.1h3.8z"/>
<path d="M112.2 168.7h.7zM112.3 168.7h1.2zM112.4 168.8h1.9zM112.4 168.9h2.6zM112.5 169h3.2zM112.6 169.1h3.8z"/>
<path d="M112.6 169.2h4.5zM112.6 169.2h3.9zM112.5 169.3h3.4zM112.4 169.4h2.8zM112.4 169.5h2.2zM112.4 169.6h1.6zM112.3 169.7h1.1zM112.2 169.8h.6z"/>
</g>
<text font-size="15.6" x="101.3" y="269.4">Втулка</text>
<g font-size="10.9">
<text x="79.6" y="9.4" transform="rotate(-180 79.6 9.4)">МЧ00.03.00.05</text>
<text x="121.4" y="248.1">МЧ00.03.00.05</text>
</g>
<text font-size="10.7" x="86.2" y="288.1">Бр03Ц7С5Н1 ГОСТ619-79</text>
<g font-size="7.8">
<text x="84" y="113.2" transform="rotate(-90 84 113.2)">7</text>
<text x="84" y="110.2" transform="rotate(-90 84 110.2)">6</text>
<text x="125.7" y="113" transform="rotate(-90 125.7 113)">5</text>
<text x="125.7" y="110.4" transform="rotate(-90 125.7 110.4)">2</text>
<text x="135.8" y="113.2" transform="rotate(-90 135.8 113.2)">6</text>
<text x="135.8" y="110.2" transform="rotate(-90 135.8 110.2)">8</text>
<text x="84" y="116.4" transform="rotate(-90 84 116.4)">⌀</text>
<text x="125.7" y="116.2" transform="rotate(-90 125.7 116.2)">⌀</text>
<text x="135.8" y="116.4" transform="rotate(-90 135.8 116.4)">⌀</text>
<text x="122.1" y="155.4">6</text>
<text x="105.6" y="166.7">16</text>
<text x="173.2" y="267.2">0,25</text>
<text x="193.1" y="267.2">1:1</text>
<text x="172.4" y="283.7">ПГУПС</text>
<text x="168.7" y="290.7">ЛТ-519-з</text>
</g>
<g font-size="5.4">
<text x="12.6" y="46.3" transform="rotate(-90 12.6 46.3)">Перв. примен.</text>
<text x="12.6" y="103.4" transform="rotate(-90 12.6 103.4)">Справ. №</text>
<text x="12.6" y="176.1" transform="rotate(-90 12.6 176.1)">Подп. и дата</text>
<text x="12.6" y="205.2" transform="rotate(-90 12.6 205.2)">Инв. № дубл.</text>
<text x="12.6" y="230.9" transform="rotate(-90 12.6 230.9)">Взам. инв. №</text>
<text x="159.3" y="256.6">Лит.</text>
<text x="173.4" y="256.6">Масса</text>
<text x="188.3" y="256.6">Масштаб</text>
<text x="12.6" y="261.1" transform="rotate(-90 12.6 261.1)">Подп. и дата</text>
<text x="41.6" y="261.6">№ докум.</text>
<text x="63.9" y="261.6">Подп.</text>
<text x="21" y="266.6">Разраб.</text>
<text x="38" y="266.6">Дорохов.</text>
<text x="21" y="271.6">Пров.</text>
<text x="38" y="271.6">Пузанова</text>
<text x="21" y="276.6">Т.контр.</text>
<text x="157.1" y="276.6">Лист</text>
<text x="178.3" y="276.6">Листов</text>
<text x="198.5" y="276.6">1</text>
<text x="21" y="286.6">Н.контр.</text>
<text x="7.5" y="292.5" transform="rotate(-90 7.5 292.5)">КОМПАС-3Dv24Учебнаяверсия©2025ООО&quot;АСКОН-Системыпроектирования&quot;, Россия. Всеправазащищены.</text>
<text x="12.6" y="290.2" transform="rotate(-90 12.6 290.2)">Инв. № подл.</text>
<text x="21" y="291.6">Утв.</text>
<text x="8.5" y="296.7">Недлякоммерческогоиспользования</text>
<text x="96" y="296.6">Копировал</text>
<text x="166" y="296.6">Формат</text>
<text x="186" y="296.6">A4</text>
</g>
<g font-size="5.3">
<text x="21.1" y="261.6">Изм.</text>
<text x="28.1" y="261.6">Лист</text>
<text x="76.1" y="261.6">Дата</text>
</g>
</svg>
